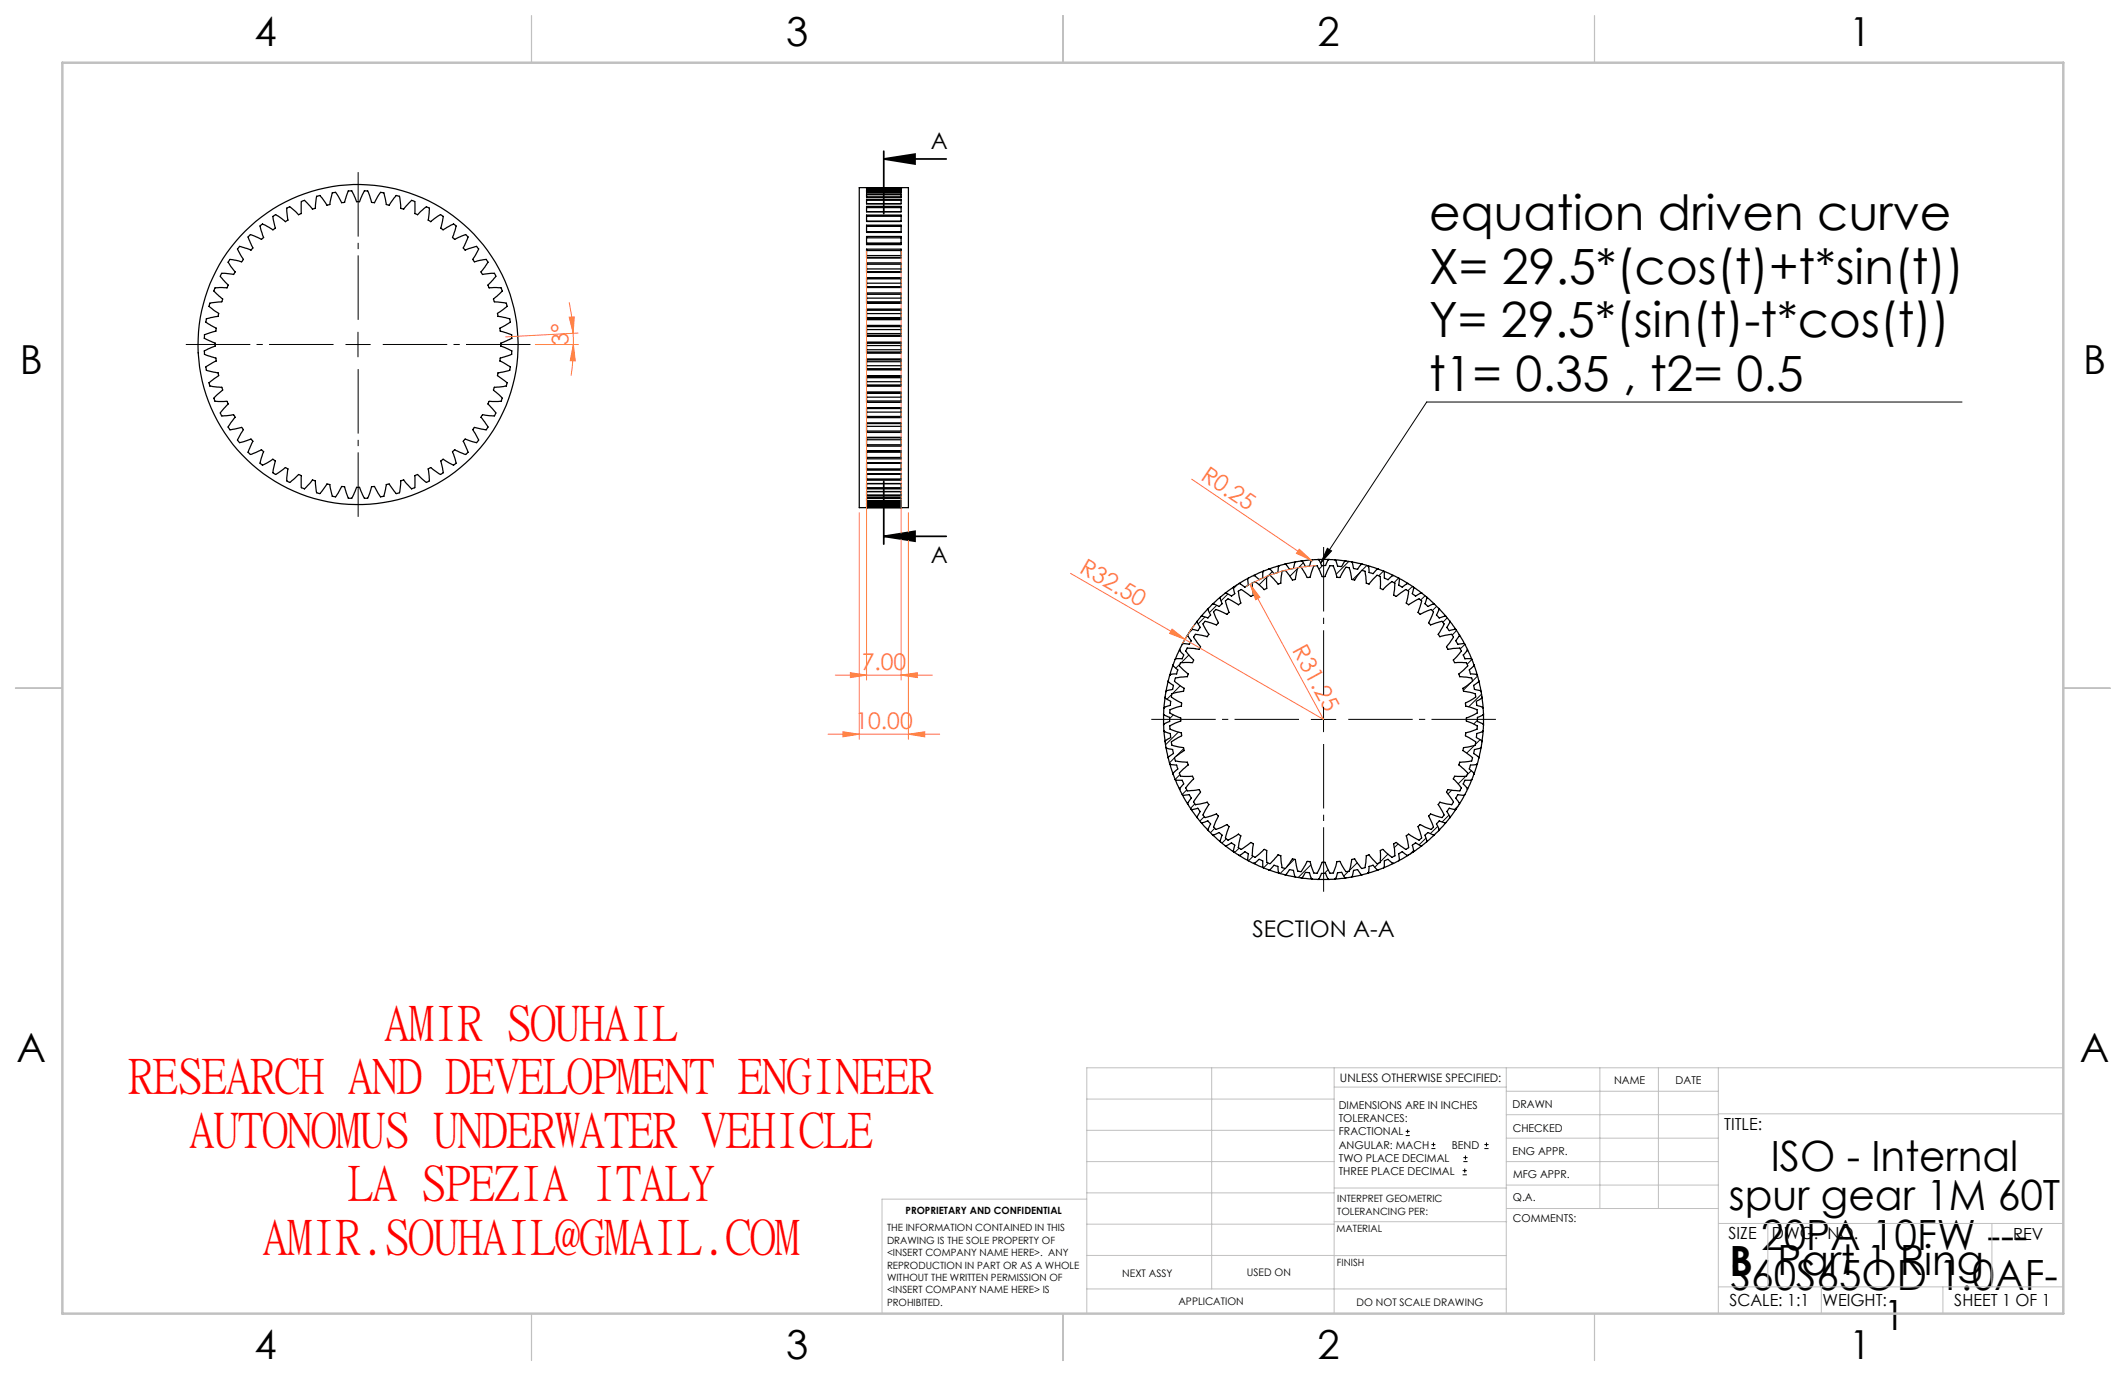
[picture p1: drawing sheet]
<svg xmlns="http://www.w3.org/2000/svg" width="432mm" height="279mm" viewBox="0 0 432 279" stroke-linecap="round" stroke-linejoin="round" font-family="sans-serif">
<g fill="none" stroke="#000" stroke-width=".25">
<path d="M174.5 38.1h10v65h-10zM176 38.6h7v.5h-7zM176 38.2h7v.2h-7zM176 38.1h.1M176 39.4h7v.6h-7zM176 39.5h7M176 38.8h7M176 38.3h7M183 38.1h.1M50.7 47.7l.2-.1 2.3 1 .4-.4-.6-1.7a.57 .57 0 0 1 .2-.9l.1-.1 .6 .2 1 .7a.54 .54 0 0 0 .9 0l-.3-2.5 .5-.3 2 1.4 .5-.3-.3-2.4 .6-.3 1.8 1.6 .6-.2v-2.5l.4-.2h.2l1.7 1.8 .5-.2 .3-2.4 .5-.2h.2l1.5 2 .5-.2 .6-2.4h.6l1.2 2.1 .6-.1 .7-2.3 .7-.1 1 2.3h.6l1-2.3 .7 .1 .8 2.3 .6 .1 1.2-2.1h.6l.6 2.5 .6 .1 1.4-2 .6 .2 .4 2.4 .5 .2 1.6-1.8 .6 .2v2.5h.2l.4 .2 1.8-1.6 .6 .3-.2 2.4 .5 .3 1.4-1.1 .6-.3 .5 .4-.5 2.3 .1 .1 .4 .3 2.1-1.2 .5 .4-.7 2.3 .1 .1 .4 .3 2.2-1 .5 .5-1 2.2 .4 .5 2.3-.8 .4 .6-1.2 2.1 .3 .5 1.8-.5h.6l.1 .1 .3 .4-1.4 2 .3 .5 2.4-.2 .3 .6-1.6 1.8 .1 .3 .1 .3h2.5l.2 .6-1.8 1.6 .2 .5 2.4 .4 .2 .6-2 1.5 .1 .5 2.4 .5 .1 .7-2.1 1.2 .1 .5v.1l2.3 .8 .1 .7-2.3 1v.6l2.3 1-.1 .6-2.3 .8-.1 .6 2.1 1.2v.5l-.3 .3-2.2 .4-.1 .6 2 1.4-.2 .7-2.4 .2-.2 .5 1.8 1.8-.2 .6h-2.5l-.2 .5 1.6 1.9-.2 .4-.4 .2-2.1-.3-.3 .5 1.4 2-.4 .6-2.4-.5-.3 .4 1.2 2.2-.4 .5-2.3-.8-.1 .2-.3 .3 1 2.2-.5 .5-2.2-1-.5 .4 .7 2.4-.5 .4-2.1-1.3-.5 .4 .5 2.1v.3l-.1 .1-.4 .2-2-1.4-.5 .3 .2 2.4-.6 .4-1.8-1.7-.2 .1-.4 .2v2.4l-.6 .3-1.6-1.9-.5 .2h-.1l-.3 2.4-.5 .2-.5-.4-1-1.5h-.2l-.4 .1-.5 2.4-.7 .1-1.2-2.1h-.6l-.8 2.3-.7 .1-1-2.2h-.6l-1 2.2h-.6l-.8-2.4h-.6l-1.1 1.8-.1 .3h-.3l-.4-.1-.5-2.4-.6-.1-1 1.5-.5 .4-.6-.2-.3-2.4-.5-.2-1.7 1.9-.6-.3v-2.4l-.3-.2-.3-.1-1.8 1.7-.3-.2-.3-.2 .3-2.4-.5-.3-1.8 1.3-.2 .1-.2-.1-.4-.2 .5-2.4-.5-.4-2.1 1.3-.5-.4 .8-2.4-.2-.1-.3-.3-2.2 1-.5-.5 1-2.2-.4-.5-2.4 .8-.2-.3-.2-.2 1.2-2.2-.3-.4-2.5 .4-.3-.5 1.5-2-.2-.3-.2-.2-2.4 .3-.3-.6 1.7-1.9-.2-.3-.1-.2h-2.4l-.3-.6 1.8-1.8-.2-.5-2.4-.2-.2-.7 2-1.5-.1-.5-2.4-.5-.1-.7 2.1-1.3v-.5l-2.4-.8v-.6l2.2-1v-.6l-2.2-1.1v-.6l2.4-.8v-.6l-2.1-1.2 .1-.7 2.4-.5 .1-.6-2-1.4 .2-.6 2.4-.3 .2-.5-1.8-1.7 .2-.5 .1-.1 .9-.1 1.5 .1 .3-.6-1.5-1.6-.2-.2 .1-.2 .2-.4 2.4 .2 .2-.2 .2-.3-1.5-2 .4-.5 2.4 .5 .1-.1 .2-.4-1.2-2.1 .4-.6 2.4 .8 .3-.4-.9-2.3zM176 40.5h7v.9h-7zM176 43.7h7v1.3h-7z"/>
<path d="M176 48h7v1.7h-7zM176 53.4h7v1.9h-7zM176 59.5h7v2.1h-7zM176 56.4h7v2h-7zM176 50.6h7v1.8h-7zM176 45.7h7v1.5h-7zM176 41.9h7v1.1h-7zM176 58.2h7M176 55.2h7M176 52.3h7M176 49.6h7M176 47.1h7"/>
<path d="M176 44.9h7M176 43h7M176 41.3h7M176 59.8h7M176 56.6h7M176 57.5h7M176 53.7h7M176 54.6h7M176 50.9h7M176 51.9h7M176 49.4h7M176 48.3h7"/>
<path d="M176 46h7M176 43.9h7M176 42.2h7M176 40.7h7M176 66.1h7v2.2h-7zM176 72.9h7v2.2h-7zM176 79.6h7v2.1h-7zM176 76.3h7v2.1h-7zM176 69.5h7v2.2h-7zM176 62.8h7v2.1h-7zM176 69.7h7M176 71.5h7"/>
<path d="M176 68.1h7M176 73.1h7M176 71h7M176 70.2h7M176 67.7h7M176 73.4h7M176 66.3h7M176 74.9h7M176 66.9h7M176 74.3h7M176 64.7h7M176 76.4h7"/>
<path d="M176 64.5h7M176 76.7h7M176 63h7M176 78.2h7M176 63.7h7M176 77.5h7M176 61.4h7M176 79.8h7M176 61.3h7M176 79.9h7M176 60.5h7M176 85.9h7v1.9h-7z"/>
<path d="M176 91.5h7v1.7h-7zM176 96.2h7v1.3h-7zM176 99.8h7v.9h-7zM176 98.2h7v1.1h-7zM176 94h7v1.5h-7zM176 88.8h7v1.8h-7zM176 82.8h7v2h-7zM176 82.9h7M176 86h7M176 88.9h7M176 91.6h7M176 94.1h7"/>
<path d="M176 96.3h7M176 81.4h7M176 80.6h7M176 84.6h7M176 83.7h7M176 87.5h7M176 86.6h7M176 90.3h7M176 89.3h7M176 91.8h7M176 92.9h7M176 95.2h7"/>
<path d="M176 97.3h7M176 99h7M176 102.1h7v.5h-7zM176 103.1h.1M176 102.8h7v.2h-7zM176 101.1h7v.7h-7zM176 100.5h7M176 101.6h7M176 102.4h7M176 102.8h7M183 103.1h.1M250.6 119.2l-.1 .1 .1 .6a.66 .66 0 0 1-.3 1l-.2 .1-1.1-.6-.2 .1"/>
<path d="M250.6 119.2l-1.8 1.3M251.6 118.5l-1 .7M253.5 117.4l-.1 .2 .1 .5a.72 .72 0 0 1-.6 1.1l-1.1-.7h-.2M253.5 117.4l-1.9 1.1M254.6 116.9l-1.1 .5M256.6 116l-.1 .1v.6a.73 .73 0 0 1-.7 1h-.1l-.9-.8h-.2M256.6 116l-2 .9M257.7 115.5l-1.1 .5M259.8 114.9l-.2 .2v.5a.7 .7 0 0 1-.7 .9l-.9-.9-.3-.1M259.8 114.9l-2.1 .6M261 114.5l-1.2 .4M263.1 114.1l-.1 .1-.1 .6a.72 .72 0 0 1-.9 .8h-.1l-.7-1-.2-.1"/>
<path d="M263.1 114.1l-2.1 .4M264.3 113.9l-1.2 .2M266.5 113.7l-.2 .1-.3 1.2h-.3a.56 .56 0 0 1-.8-.4l-.4-.6-.2-.1M266.5 113.7l-2.2 .2M267.7 113.6l-1.2 .1M267.7 113.6l.2 .1 .5 1.1h.2a.67 .67 0 0 0 .9-.6l.2-.5 .2-.1M267.7 113.6h2.2M269.9 113.6l1.2 .1M271.1 113.7l.2 .1 .4 1.2h.2a.62 .62 0 0 0 .9-.5l.3-.5 .2-.1M271.1 113.7l2.2 .2M273.3 113.9l1.2 .2M274.5 114.1l.2 .1 .1 .7a.67 .67 0 0 0 .8 .7h.1l.7-1 .2-.1"/>
<path d="M274.5 114.1l2.1 .4M276.6 114.5l1.2 .4M277.8 114.9l.2 .2 .1 1.1 .3 .1 .5 .2 .8-1h.2M277.8 114.9l2.1 .6M279.9 115.5l1.1 .5M281 116l.2 .1v.7a.68 .68 0 0 0 .6 .9h.1l.9-.8h.2M281 116l2 .9M283 116.9l1.1 .5M284.1 117.4l.1 .2v.7a.66 .66 0 0 0 .5 .9l1.1-.7h.2M284.1 117.4l1.9 1.1M286 118.5l1 .7M287 119.2l.1 .2-.1 .7a.63 .63 0 0 0 .3 .8l.2 .1 1.1-.6 .2 .1"/>
<path d="M287 119.2l1.8 1.3M237.3 138.3v.2l.5 .3a.72 .72 0 0 1 .4 1.1l-1.2 .3-.2 .2M237.3 138.3l-.5 2.1M237.6 137.1l-.3 1.2M238.3 135v.2l.9 .8-.2 .6v.2l-1.2 .1-.2 .2M238.3 135l-.7 2.1M238.7 133.9l-.4 1.1M239.6 131.9v.2l.4 .4a.7 .7 0 0 1 .1 1.2v.1l-1.3-.1-.1 .2M239.6 131.9l-.9 2M240.1 130.8l-.5 1.1M241.2 128.9v.1l.3 .6a.7 .7 0 0 1 .1 1.1h-1.3l-.2 .1M241.2 128.9l-1.1 1.9"/>
<path d="M241.9 127.9l-.7 1M243.2 126.1l-.1 .2 .3 .5a.71 .71 0 0 1-.1 1.2l-1.2-.2-.2 .1M243.2 126.1l-1.3 1.8M243.9 125.2l-.7 .9M245.4 123.5v.3l.2 .5a.65 .65 0 0 1-.1 1l-.2 .2-1.1-.4-.3 .1M245.4 123.5l-1.5 1.7M246.2 122.7l-.8 .8M246.5 124.2l.4-.4 2.3 .9 .4-.3-.7-2.4 .5-.4 2.2 1.2 .4-.4-.5-2.3 .6-.4 2 1.4 .4-.2 .1-.1-.3-2.4 .6-.3 1.9 1.6 .5-.2-.1-1.8 .1-.6 .2-.2 .5-.1 1.6 1.8h.1l.4-.2 .3-2.4 .7-.2 1.4 2 .4-.1h.2l.5-2.4 .7-.1 1.2 2.1 .6-.1 .7-2.3h.4h.3l1 2.2h.6l1-2.2h.7l.7 2.3 .6 .1 1.3-2.1 .6 .1 .6 2.4h.2l.3 .1 1.5-2 .6 .2 .3 2.4 .6 .2 1.6-1.8h.2l.4 .3 .1 2.4 .5 .2 1.8-1.6 .6 .3-.2 2.5 .5 .2 1.9-1.4 .6 .4-.5 2.3 .2 .2 .3 .2 2.1-1.2 .5 .4-.1 .6-.6 1.8 .4 .3 2.3-.9 .4 .4-.9 2.3 .3 .4 2.4-.7 .4 .5-1.2 2.1 .2 .3 .2 .2 2.4-.5 .3 .6-1.4 1.9 .2 .5 2.5-.2 .3 .5-1.6 1.9 .2 .5h2.2l.3 .1 .1 .2 .1 .4-1.8 1.6v.2l.2 .4 2.4 .3 .2 .6-2 1.5 .1 .3 .1 .2 2.3 .6 .1 .6-2.1 1.3 .1 .6 2.3 .7v.4v.3l-2.2 1v.6l2.2 1v.7l-2.3 .7-.1 .6 2.1 1.2-.1 .7-2.3 .5-.1 .2-.1 .4 2 1.4-.2 .7-2.4 .3-.2 .5 1.8 1.8-.2 .5h-2.5l-.2 .6 1.6 1.8-.3 .6-2.4-.3-.1 .1-.2 .4 1.4 2-.3 .6-2.4-.5-.4 .4 1.2 2.2-.4 .4h-.6l-1.8-.6-.3 .4 .9 2.3-.4 .4-2.3-1-.4 .5 .7 2.2-.5 .5-2.1-1.2-.3 .2-.2 .1 .5 2.4-.6 .4-1.9-1.4-.5 .2 .2 2.5-.6 .3-1.9-1.6-.4 .2-.1 2.5-.6 .2-1.6-1.8-.6 .1-.3 2.5-.6 .2-1.5-2-.5 .1-.6 2.4-.6 .1-1.3-2.1h-.6l-.7 2.4h-.3h-.4l-1-2.2h-.6l-1 2.2h-.7l-.7-2.4h-.6l-1.2 2.1-.7-.1-.5-2.4-.6-.1-1.4 2-.7-.2-.3-2.5-.5-.1-1.4 1.6-.4 .2-.5-.2v-2.5l-.5-.2-1.9 1.6-.6-.3 .3-2.5h-.1l-.4-.2-2 1.4-.6-.4 .5-2.4-.4-.3-2.2 1.2-.3-.2-.2-.3 .7-2.2-.4-.5-2.3 1-.4-.4 1-2.3-.4-.4-2.3 .7-.5-.5 1.2-2.2-.3-.4-2.4 .5-.4-.6 1.4-2-.2-.4v-.1l-2.5 .3-.3-.6 1.6-1.9-.2-.5h-2.5l-.2-.6 1.8-1.7-.1-.5-2.5-.3-.2-.7 2-1.4-.1-.6-2.4-.5-.1-.7 2.1-1.2v-.6l-2.4-.7v-.3v-.4l2.2-1v-.6l-2.2-1v-.7l2.4-.7v-.6l-2.1-1.3 .1-.6 2.4-.6 .1-.5-2-1.5 .2-.5 .9-.3 1.6-.1 .1-.6-1.8-1.7 .2-.5 2.5-.1 .2-.5-1.6-1.8 .3-.6 2.5 .2 .2-.5-1.4-1.9 .4-.6 2.4 .5 .3-.4-1.2-2.2 .4-.5 .6 .1 1.8 .6 .4-.4-.6-1.1zM247.9 121.2l.1 .8a.71 .71 0 0 1-.3 1.1l-.1 .1-1.1-.6-.3 .1M247.9 121.2l-1.7 1.5M248.8 120.5l-.9 .7M288.8 120.5l.9 .7"/>
<path d="M289.7 121.2l.1 .3-.2 .6a.68 .68 0 0 0 .3 1l.2 .1 1-.6 .3 .1M289.7 121.2l1.7 1.5M291.4 122.7l.8 .8M292.2 123.5l.1 .3-.6 1.1 .2 .1a.68 .68 0 0 0 1 .3l.5-.2 .3 .1M292.2 123.5l1.5 1.7M293.7 125.2l.7 .9M294.4 126.1l.1 .2-.4 .6a.67 .67 0 0 0 .2 1.1l1.2-.2 .2 .1M294.4 126.1l1.3 1.8M295.7 127.9l.7 1M296.4 128.9v.2l-.4 .6a.62 .62 0 0 0 0 .9l.1 .2 1.2-.1 .2 .1M296.4 128.9l1.1 1.9M297.5 130.8l.5 1.1"/>
<path d="M298 131.9v.2l-.8 .9 .3 .8 1.3-.1 .1 .2M298 131.9l.9 2M298.9 133.9l.5 1.1M299.4 135v.2l-1 .8 .1 .2a.64 .64 0 0 0 .8 .7h.6l.1 .2M299.4 135l.6 2.1M300 137.1l.4 1.2M300.4 138.3l-.1 .2-.6 .4a.61 .61 0 0 0-.3 .9l.1 .2 1.2 .2 .1 .2M300.4 138.3l.4 2.1M236.3 147.2l.1 1.2M236.3 145l.1 .2 .6 .2a.73 .73 0 0 1 .6 1l-1.1 .6-.2 .2M236.3 145v2.2M236.4 148.4l.1 .2 1.2 .3v.3a.61 .61 0 0 1-.4 .8l-.6 .4-.1 .2"/>
<path d="M236.4 143.8l-.1 1.2M236.4 148.4l.2 2.2M236.6 150.6l.2 1.2M236.6 141.6l.1 .2 1.1 .6-.1 .5v.3l-1.2 .4-.1 .2M236.6 141.6l-.2 2.2M236.8 151.8l.1 .1 1.3 .3v.2a.58 .58 0 0 1-.3 .9l-.6 .4v.2M236.8 140.4l-.2 1.2M236.8 151.8l.5 2.1M237.3 153.9l.3 1.2M237.6 155.1l.2 .2h.5a.7 .7 0 0 1 .9 .7l-.9 1v.2M237.6 155.1l.7 2.1M238.3 157.2l.4 1.1"/>
<path d="M238.7 158.3l.1 .1h.6a.73 .73 0 0 1 1 .7l-.8 1v.2M238.7 158.3l.9 2M298.9 158.3l-.1 .1h-.7a.68 .68 0 0 0-.8 .7l-.1 .1 .9 .9-.1 .2M298.9 158.3l-.9 2M299.4 157.2l-.5 1.1M300 155.1l-.1 .2h-.7a.63 .63 0 0 0-.8 .7l.9 1 .1 .2M300 155.1l-.6 2.1M300.4 153.9l-.4 1.2M300.8 140.4l.2 1.2M300.8 151.8l-.1 .1-1.2 .3-.1 .2a.61 .61 0 0 0 .5 1l.5 .5M300.8 151.8l-.4 2.1M301 141.6l-.1 .2-.6 .4a.64 .64 0 0 0-.4 .9l1.2 .5 .1 .2"/>
<path d="M301 150.6l-.2 1.2M301 141.6l.2 2.2M301.2 143.8l.1 1.2M301.2 148.4l-.1 .2-1.2 .3v.3a.61 .61 0 0 0 .5 .9l.5 .3 .1 .2M301.2 148.4l-.2 2.2M301.3 145l-.1 .2-1.1 .5v.2a.67 .67 0 0 0 .6 .9l.5 .2 .1 .2M301.3 147.2l-.1 1.2M301.3 145v2.2M239.6 160.3l.5 1.1M240.1 161.4l.2 .1 .6-.1a.72 .72 0 0 1 1 .6l-.7 1.1v.2M240.1 161.4l1.1 1.9M241.2 163.3l.7 1"/>
<path d="M241.9 164.3l.1 .1 .6-.1a.68 .68 0 0 1 1.1 .4l-.6 1.2 .1 .2M241.9 164.3l1.3 1.8M243.2 166.1l.7 .9M243.9 167l.3 .1 1.1-.4 .2 .2a.57 .57 0 0 1 .1 .9l-.2 .6v.3M243.9 167l1.5 1.7M245.4 168.7l.8 .8M246.2 169.5h.3l.5-.2a.74 .74 0 0 1 1.1 .2l-.3 1.2 .1 .3M246.2 169.5l1.7 1.5M247.9 171l.9 .7M248.8 171.7l.2 .1 .6-.3a.68 .68 0 0 1 1.1 .1h.1l-.3 1.2 .1 .2M248.8 171.7l1.8 1.3M250.6 173l1 .7"/>
<path d="M251.6 173.7h.3l.4-.3a.7 .7 0 0 1 1.2-.1l-.1 1.3 .1 .2M251.6 173.7l1.9 1.1M253.5 174.8l1.1 .5M254.6 175.3h.2l.4-.4a.73 .73 0 0 1 1.2-.1l.1 1.3 .1 .1M254.6 175.3l2 .9M256.6 176.2l1.1 .4M257.7 176.6h.3l.8-.9 .2 .1a.56 .56 0 0 1 .6 .7v.6l.2 .2M257.7 176.6l2.1 .7M259.8 177.3l1.2 .3M261 177.6h.2l.3-.5a.69 .69 0 0 1 1.1-.4l.4 1.2 .1 .2M261 177.6l2.1 .5M263.1 178.1l1.2 .2"/>
<path d="M264.3 178.3l.2-.1 .3-.5a.73 .73 0 0 1 1.1-.5l.4 1.2 .2 .1M264.3 178.3l2.2 .2M266.5 178.5l1.2 .1M267.7 178.6l.2-.1 .2-.6a.73 .73 0 0 1 1-.6l.6 1.2 .2 .1M267.7 178.6h2.2M271.1 178.5l-1.2 .1M273.3 178.3l-.2-.1-.6-1.1-.8 .1-.4 1.2-.2 .1M273.3 178.3l-2.2 .2M274.5 178.1l-1.2 .2M276.6 177.6h-.2l-.4-.6a.61 .61 0 0 0-.9-.3h-.2l-.2 1.2-.2 .2M276.6 177.6l-2.1 .5M277.8 177.3l-1.2 .3"/>
<path d="M279.9 176.6h-.2l-.8-.9-.2 .1a.64 .64 0 0 0-.7 .8v.5l-.2 .2M279.9 176.6l-2.1 .7M281 176.2l-1.1 .4M283 175.3h-.2l-.5-.5a.69 .69 0 0 0-1.1 0v1.3l-.2 .1M283 175.3l-2 .9M284.1 174.8l-1.1 .5M286 173.7h-.2l-.6-.4a.59 .59 0 0 0-.9-.1l-.2 .2 .1 1.1-.1 .3M286 173.7l-1.9 1.1M287 173l-1 .7M288.8 171.7l-.2 .1-.6-.4a.63 .63 0 0 0-1.1 .2h-.1l.3 1.2-.1 .2M288.8 171.7l-1.8 1.3M289.7 171l-.9 .7"/>
<path d="M291.4 169.5h-.3l-.6-.2a.69 .69 0 0 0-.9 .1l-.2 .2 .4 1.1-.1 .3M291.4 169.5l-1.7 1.5M292.2 168.7l-.8 .8M293.7 167l-.3 .1-1.1-.4-.1 .2a.6 .6 0 0 0-.1 1l.2 .5-.1 .3M293.7 167l-1.5 1.7M294.4 166.1l-.7 .9M295.7 164.3l-.2 .1-.6-.1a.61 .61 0 0 0-.9 .3l-.1 .2 .6 1.1-.1 .2M295.7 164.3l-1.3 1.8M296.4 163.3l-.7 1M297.5 161.4l-.2 .1-.7-.1a.66 .66 0 0 0-.9 .6l.7 1.1v.2M297.5 161.4l-1.1 1.9M298 160.3l-.5 1.1"/>
<circle cx="72.7" cy="70" r="32.5"/>
</g>
<g fill="none" stroke="#000" stroke-width=".2">
<path d="M70.2 70h5M72.7 67.5v5M398.5 81.6h-108.7l-21.6 32.8M251.3 118.7l-.8 .8M257.3 117.2l-1.6 1.5M258.4 116.1l-.8 .8M263.6 115.4l-1.6 1.6M264.7 114.3l-1 1M268.6 114.8l-.7 .8M269.6 111.3l.8 .6-2.2 2.5zM269.9 113.6l-.2 .2M274 114l-2.6 2.6"/>
<path d="M276.3 116.2l-1.6 1.5M277.6 114.8l-1 1M281 116l-1 .9M284.1 117.4l-1 .9M286.9 119.1l-.9 .8M239.7 134.8l-.9 .9M239.7 139.2l-1.5 1.6M241.5 133l-1.6 1.5M242.2 127.8l-.8 .8M242.8 131.7h.1M244.7 125.3l-1.4 1.4M247.1 122.9l-1.5 1.5"/>
<path d="M249.4 120.6l-1.4 1.4M289.5 121l-1 .8M291.8 123.1l-.9 .9M293.9 125.4l-.8 1M295.8 128l-.8 .9M297.5 130.8l-.9 1M298.7 138.6l-1.5 1.6M298.9 133.9l-.9 1M300.1 137.3l-1 1M236.5 146.9l-.2 .2M238 141l-1 1M238.3 145.2l-.7 .7"/>
<path d="M238.5 153.9l-1 1M239.3 148.7l-2.6 2.5M239.6 157.3l-.9 1M240.4 152l-1.5 1.5M266.3 146.1h5M268.8 143.6v5M297.7 157.6l-1.5 1.6M298.8 156.5l-.8 .8M299.5 151.4l-1.6 1.5M300.1 146.3l-.8 .7M300.6 150.2l-1 1M300.9 140.9l-2.6 2.6"/>
<path d="M301.3 145.1l-.2 .1M241 160.4l-.9 .9M242.7 163.2l-.9 .9M244.6 165.8l-.9 .9M246.7 168.2l-.8 .9M249.1 170.3l-.9 .9M251.7 172.2l-.9 .9M254.5 173.9l-.9 .9M257.6 175.3l-1 .9M261 176.4l-1 1M262.9 174.5l-1.5 1.5M266.2 175.6l-2.5 2.6"/>
<path d="M268 178.4l-.2 .2M269.7 176.6l-.7 .7M273.9 176.9l-1 1M275.7 175.2l-1.6 1.5M280.1 175.2l-.9 .9M281.9 173.4l-1.5 1.6M284 171.4l-.8 .7M287.1 172.7l-.8 .8M289.6 170.2l-1.4 1.4M292 167.8l-1.5 1.5M294.3 165.5l-1.4 1.4M294.9 160.4l-.8 .8"/>
<path d="M296.2 163.6l-.8 .8M285.5 230.6h.8M285.5 229.7h.8M285.9 229.3v.9M290.7 233.2h.8M290.7 232.4h.8M291.1 232v.8M297.1 238.5h.8M297.1 237.7h.8M297.2 235.9h.9M297.2 235.1h.9M297.5 237.3v.8"/>
<path d="M297.6 234.6v.9M301.5 233.2h.8M301.5 232.4h.8M301.9 232v.8"/>
</g>
<path d="M179.5 32.3l6.3-1v2zM179.5 32.3h12.7M179.5 30.7v12.7M179.5 97.8v12.7M179.5 108.9l6.3-1v2zM179.5 108.9h12.7" fill="none" stroke="#000" stroke-width=".35"/>
<g fill="none" stroke="#ff8040" stroke-width=".2">
<path d="M176 51v87.1M183 51v87.1M108.7 70h8.8M115.6 64.4l1-.1-.2 3.4zM115.6 61.4l.5 3.1 .3 3.2M116.4 67.7l.1 2.3M116.5 70l.3 3.3-1-.1zM116.5 70l-.2 3.1-.3 3.2M117.4 67.6l-14.7 .8M242 97.3l24.3 16.5M174.5 104.1v46M184.5 104.1v46"/>
<path d="M217.4 116.4l51.4 29.7-14.9-27.5M253.9 118.6l2 2.7-.9 .5zM263.9 111.5l2.4 2.3-3-1.4zM266.3 113.8l.3 .1M267.4 114.9a30.6 30.6 0 0 0-14.4 4.2M169.7 137.1h19.7M172.7 136.6l3.3 .5-3.3 .5zM183 137.1l3.3-.5v1zM238.1 127.7l2.6 2.1-3.1-1.2zM242.6 126.9l-2.4 3.8M168.2 149.1h22.7M171.2 148.6l3.3 .5-3.3 .5z"/>
<path d="M184.5 149.1l3.3-.5v1z"/>
</g>
<path d="M67.7 69.9h-30M72.7 64.9v-30M72.7 74.9v30M77.7 69.9h30M263.8 146.1h-30M268.8 141.1v-30M268.8 151.1v30M273.8 146.1h30" fill="none" stroke="#000" stroke-width=".2" stroke-dasharray="15.2 1.3 1.3 1.3" stroke-dashoffset="2.1" stroke-linecap="butt"/>
<g fill="none" stroke="#c0c0c0" stroke-width=".2">
<path d="M246.1 216.8v44.9M271 216.8v49.9M305.9 216.8v49.9M324.9 216.8v28.6M336.8 216.8v28.6M349 216.8v49.9M419.1 216.8h-198.4v49.9M220.7 235.9h50.3M220.7 229.5h50.3M220.7 223.2h50.3M271 220.7h34.9M305.9 231.1h43.1"/>
<path d="M305.9 226.3h43.1M305.9 221.6h43.1M305.9 235.9h43.1M349 226.2h70.1M220.7 248.6h50.3M220.7 242.2h50.3M220.7 254.9h50.3M220.7 243.5h-41.6v23.2M271 255h34.9M271 248.1h35M271 241.2h35M305.9 240.6h43.1"/>
<path d="M306 245.4h43M349 248.4h70.1M359.1 248.4v12.9M404.6 248.4v12.9M220.7 261.7h85.2M349 261.3h70.1M369.9 261.3v5.4M394.6 261.3v5.4"/>
</g>
<path d="M107.9 3.2v9.5M215.9 3.2v9.5M323.8 3.2v9.5M3.1 139.7h9.6M419.1 139.7h9.5M107.9 266.7v9.6M215.9 266.7v9.6M323.8 266.7v9.6" fill="none" stroke="#c0c0c0" stroke-width=".25"/>
<path d="M12.7 12.7h406.4v254h-406.4z" fill="none" stroke="#c0c0c0" stroke-width=".5"/>
<g fill="#000">
<path d="M269.6 111.3l.8 .6-2.2 2.5z"/>
<path d="M179.5 32.3l6.3-1v2zM179.5 108.9l6.3-1v2z"/>
</g>
<g fill="#ff8040">
<path d="M253.9 118.6l2 2.7-.9 .5z"/>
<path d="M263.9 111.5l2.4 2.3-3-1.4z"/>
<path d="M238.1 127.7l2.6 2.1-3.1-1.2z"/>
<path d="M183 137.1l3.3-.5v1zM172.7 136.6l3.3 .5-3.3 .5z"/>
<path d="M184.5 149.1l3.3-.5v1zM171.2 148.6l3.3 .5-3.3 .5z"/>
<path d="M116.5 70l.3 3.3-1-.1zM115.6 64.4l1-.1-.2 3.4z"/>
</g>
<g font-size="9.9">
<text x="290.3" y="46.8">equation driven curve</text>
<text x="290.3" y="57.6">X= 29.5*(cos(t)+t*sin(t))</text>
<text x="290.3" y="68.5">Y= 29.5*(sin(t)-t*cos(t))</text>
<text x="290.3" y="79.4">t1= 0.35 , t2= 0.5</text>
</g>
<g font-size="9.9" fill="#f00">
<text x="78.2" y="210.7">AMIR SOUHAIL</text>
<text x="26.2" y="221.6">RESEARCH AND DEVELOPMENT ENGINEER</text>
<text x="38.6" y="232.5">AUTONOMUS UNDERWATER VEHICLE</text>
<text x="70.8" y="243.3">LA SPEZIA ITALY</text>
<text x="53.4" y="254.2">AMIR.SOUHAIL@GMAIL.COM</text>
</g>
<g font-size="8.5">
<text x="359.7" y="237.7">ISO - Internal</text>
<text x="351.1" y="245.8">spur gear 1M 60T</text>
<text x="357.7" y="253.9">20PA 10FW ---</text>
<text x="351.3" y="259">B</text>
<text x="351.6" y="262">S60S65OD 1.0AF-</text>
<text x="361" y="258.9">Part 1 Ring</text>
<text x="382.6" y="270.1">1</text>
</g>
<g font-size="8.1">
<text x="51.7" y="9.3">4</text>
<text x="159.7" y="9.3">3</text>
<text x="267.6" y="9.3">2</text>
<text x="375.6" y="9.3">1</text>
<text x="4" y="76">B</text>
<text x="423.1" y="76">B</text>
<text x="3.3" y="215.7">A</text>
<text x="422.4" y="215.7">A</text>
<text x="51.7" y="276">4</text>
<text x="159.7" y="276">3</text>
<text x="267.6" y="276">2</text>
<text x="375.6" y="276">1</text>
</g>
<g font-size="4.7">
<text x="189" y="30.2">A</text>
<text x="189" y="114.2">A</text>
<text x="254.4" y="190.3">SECTION A-A</text>
</g>
<g font-size="4.7" fill="#ff8040">
<text x="115.5" y="70" transform="rotate(-93 115.5 70)">3°</text>
<text x="243.7" y="97.2" transform="rotate(34 243.7 97.2)">R0.25</text>
<text x="219" y="116.2" transform="rotate(30 219 116.2)">R32.50</text>
<text x="175" y="136.1">7.00</text>
<text x="262.4" y="132" transform="rotate(61 262.4 132)">R31.25</text>
<text x="173.7" y="148.1">10.00</text>
</g>
<g font-size="3.4">
<text x="350.2" y="229.5">TITLE:</text>
<text x="351.1" y="251.6">SIZE</text>
<text x="359.9" y="251.6">DWG. NO.</text>
<text x="408.9" y="251.7">REV</text>
<text x="351.2" y="265.2">SCALE: 1:1</text>
<text x="370.1" y="265.3">WEIGHT:</text>
<text x="396.9" y="265.2">SHEET 1 OF 1</text>
</g>
<text font-size="2.4" x="272.2" y="219.7">UNLESS OTHERWISE SPECIFIED:</text>
<g font-size="2.2">
<text x="327.8" y="220.1">NAME</text>
<text x="340.3" y="220.2">DATE</text>
<text x="271.9" y="225.3">DIMENSIONS ARE IN INCHES</text>
<text x="271.9" y="227.9">TOLERANCES:</text>
<text x="307.2" y="224.9">DRAWN</text>
<text x="271.9" y="230.6">FRACTIONAL</text>
<text x="271.9" y="233.2">ANGULAR: MACH</text>
<text x="294.9" y="233.2">BEND</text>
<text x="307.3" y="229.8">CHECKED</text>
<text x="271.9" y="235.9">TWO PLACE DECIMAL</text>
<text x="271.9" y="238.5">THREE PLACE DECIMAL</text>
<text x="307.2" y="234.4">ENG APPR.</text>
<text x="307.3" y="239.2">MFG APPR.</text>
<text x="307.3" y="243.9">Q.A.</text>
<text x="307.3" y="248.1">COMMENTS:</text>
</g>
<g font-size="2.1">
<text x="227.9" y="259.2">NEXT ASSY</text>
<text x="253.3" y="259.2">USED ON</text>
<text x="239.3" y="265">APPLICATION</text>
<text x="275.5" y="265.1">DO NOT SCALE DRAWING</text>
</g>
<g font-size="2">
<text x="271.6" y="244.1">INTERPRET GEOMETRIC</text>
<text x="180.2" y="250">THE INFORMATION CONTAINED IN THIS</text>
<text x="183.9" y="246.4">PROPRIETARY AND CONFIDENTIAL</text>
<text x="271.5" y="250.2">MATERIAL</text>
<text x="271.6" y="246.6">TOLERANCING PER:</text>
<text x="180.2" y="252.5">DRAWING IS THE SOLE PROPERTY OF</text>
<text x="180.2" y="255.1">&lt;INSERT COMPANY NAME HERE&gt;. ANY</text>
<text x="180.2" y="257.6">REPRODUCTION IN PART OR AS A WHOLE</text>
<text x="271.5" y="257">FINISH</text>
<text x="180.2" y="260.1">WITHOUT THE WRITTEN PERMISSION OF</text>
<text x="180.2" y="262.6">&lt;INSERT COMPANY NAME HERE&gt; IS</text>
<text x="180.2" y="265.2">PROHIBITED.</text>
</g>
</svg>
